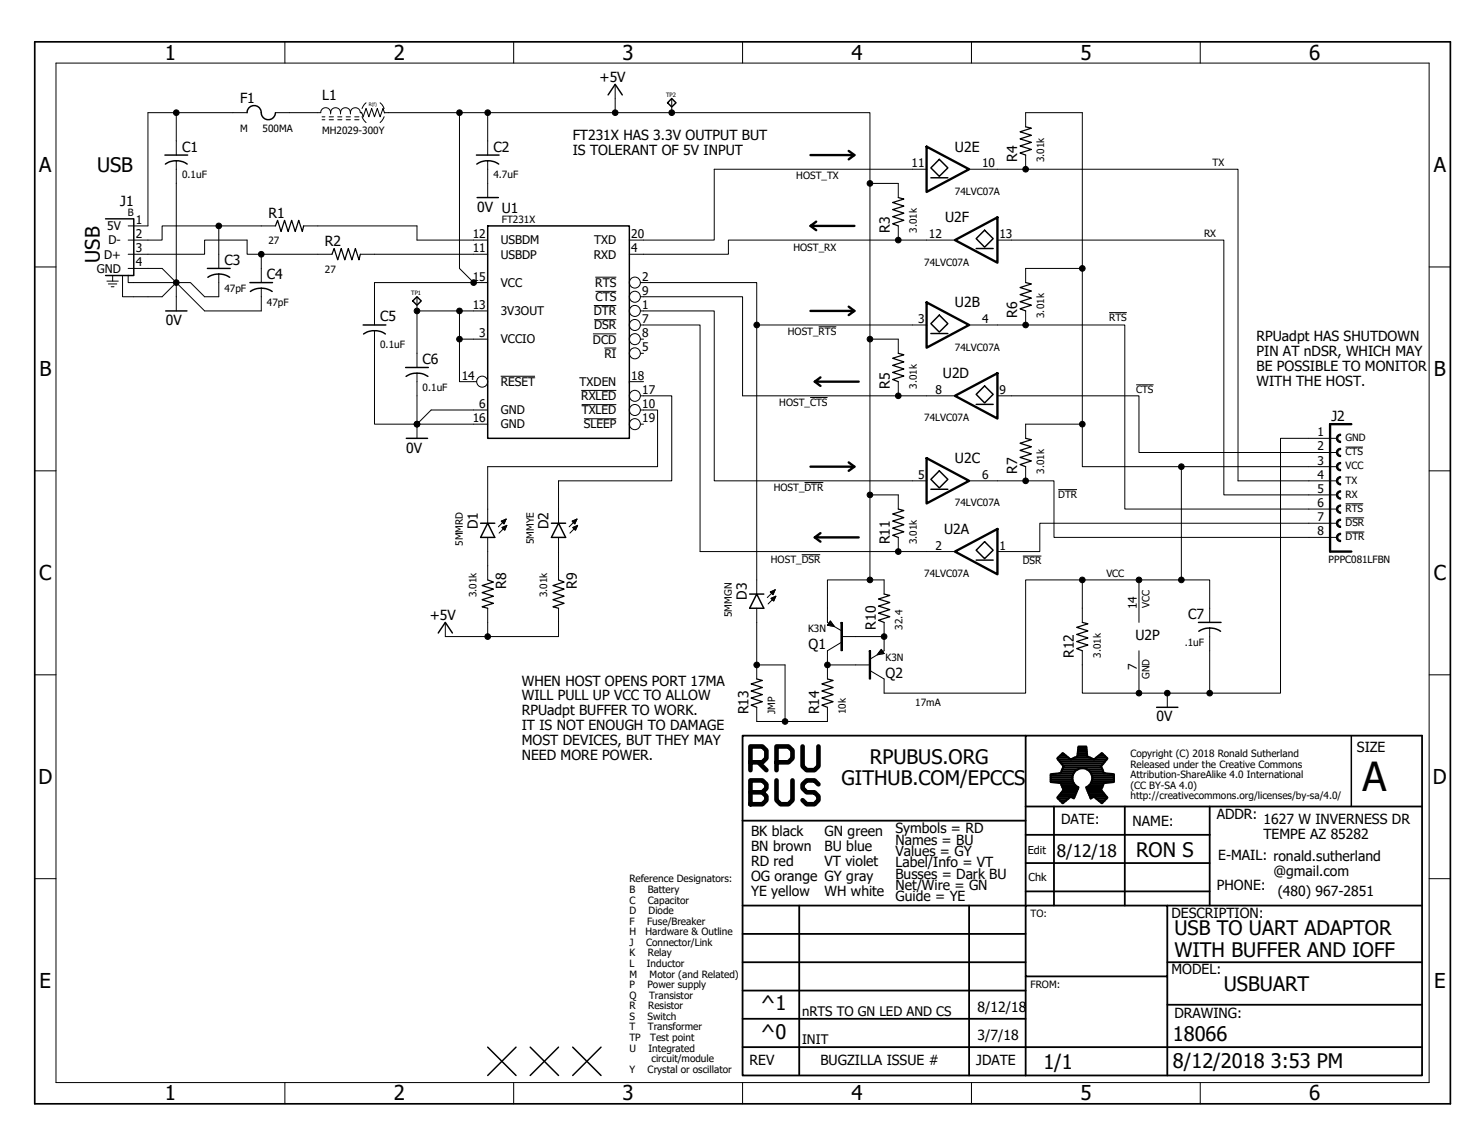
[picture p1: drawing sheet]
<svg xmlns="http://www.w3.org/2000/svg" width="279mm" height="216mm" viewBox="0 0 279 216" stroke-linecap="round" stroke-linejoin="round" font-family="sans-serif">
<path d="M6 7.6l267.4 200.7M273.4 7.6l-267.4 200.7" fill="none" stroke="#fff" stroke-width=".19"/>
<g fill="none" stroke="#000" stroke-width=".44">
<path d="M152.6 29.2h8.3l-1.1 .8M159.8 28.4l1.1 .8M174.5 27.6l8 4.3-8 4.2zM152.6 58.5h8.3l-1.1 .8M152.6 42.5l1.1 .8M153.7 41.7l-1.1 .8h8.3M159.8 57.7l1.1 .8M174.5 56.9l8 4.3-8 4.2zM179.8 45.2l8-4.3v8.5zM153.4 71.8l1.1 .8M154.5 71l-1.1 .8h8.3M179.8 74.5l8-4.2v8.5z"/>
<path d="M254.4 79.8h-4v24h4M152.6 87.8h8.3l-1.1 .8M159.8 87l1.1 .8M174.5 86.2l8 4.3-8 4.3zM153.4 101.2l1.1 .8M154.5 100.4l-1.1 .8h8.3M179.8 103.8l8-4.2v8.5z"/>
</g>
<g fill="none" stroke="#000" stroke-width=".19">
<path d="M10.5 11.9h258.6v191.9h-258.6zM53.6 7.9v4M68.9 19.3l-.7 1.1M71.6 19.3l.7 1.1M96.7 7.9v4M115.8 15.9v5.3h-29.3M126.5 18.5v2.7M139.8 7.9v4M182.9 7.9v4M226 7.9v4M33.2 30.3v28.2M33.2 21.2h-5.3v21.3h-3.8"/>
<path d="M46.5 21.2h-13.3v8M60.6 22h.6M60.6 22.5h.6M62 22h.8M62 22.5h.8M62.3 21.2a.93 .93 0 0 1 .9-.9 .93 .93 0 0 1 .9 .9M62.3 21.2a.93 .93 0 0 0-1-.9 .93 .93 0 0 0-.9 .9h-8.5M62.3 21.2v.3M63.6 22h.8M63.6 22.5h.8M64.1 21.2a.93 .93 0 0 1 .9-.9 .93 .93 0 0 1 1 .9M64.1 21.2v.3"/>
<path d="M65.2 22h.8M65.2 22.5h.8M66.8 22h.8M66.8 22.5h.8M68 21.1v.2M68.2 22l.7 1.1M72.3 22l-.7 1.1M72.4 21.1v.2M86.5 21.2h-14.1l-.3-.8-.5 1.6-.6-1.6-.5 1.6-.5-1.6-.6 1.6-.5-1.6-.5 1.6-.3-.8h-.3a.95 .95 0 0 0-1-.9 .95 .95 0 0 0-.8 1.2M86.5 21.2v29.3l2.7 2.7M91.8 21.2v8M91.8 30.3v6.9"/>
<path d="M115.8 21.2h10.7M126.5 21.2h37.3v13.3h5.3v2.7M163.8 34.5v74.7M174.5 31.9h-40v13.3h-16M182.5 31.9h50.6v58.6h18.7M193.1 23.9v-2.7h10.7v58.6M193.1 29.2v2.7M6.5 50.2h4M20.1 52.9h2.2M20.4 53.4h1.6M20.9 54h.6M21.2 51.9v1"/>
<path d="M23.1 51.9v4h7.4l2.7-2.7M24.1 51.9v1.3h9.1M24.1 47.9h14.4v-2.7h8v2.7h2.7M24.1 50.5h6.4l2.7 2.7M41.2 51.6v4.3h-2.7l-2.6-2.7h-2.7l5.3 5.3h10.7v-4.2M41.2 42.5h-10.7v2.7h-6.4M41.2 42.5h10.7M41.2 42.5v8M49.2 47.9v5.3M49.2 47.9h13.3M57.2 42.5h21.3v2.7h13.3M67.8 47.9h24"/>
<path d="M78.5 55.9v2.6M86.5 58.5v5.3M91.8 58.5h-13.3v10.7M91.8 53.2h-21.3v8M111.8 57.5h4.2M112.1 52.2h3.9M112.1 54.8h3.9M120.6 58.5h13.9v32h40M120.6 53.2h21.9v8h32M120.6 55.9h19.2v18.6h40M169.1 45.2h-32v2.7h-18.6M169.1 42.5v2.7"/>
<path d="M169.1 45.2h10.7M187.8 45.2h42.6v48h21.4M193.1 58.5v2.7M203.8 50.5h-10.7v2.7M208.8 58.8h3.4M269.1 50.2h4M70.5 62.3v17.5h8l2.7-2.6h10.6M78.5 70.3v12.2M78.5 79.8h13.3M91.8 63.8h-5.3v8h3.2M94.3 70.8h6.4M109.4 73.5h6.6"/>
<path d="M109.5 76.2h6.5M109.9 78.8h6.1M111.6 62.8h4.4M111.9 60.2h4.1M113.8 65.5h2.2M120.6 77.2h3.2v10.6h-32v10.7M120.6 74.5h5.9v16h-21.3v8M120.6 61.2h11.2v42.6h48M120.6 63.8h.6M120.6 79.8h.6M120.6 66.5h.6M121.2 71.8h-2.7v.3"/>
<path d="M142.5 61.2v50.6M152.5 74.8h3.3M154.1 61.5h3.4M163.8 63.8h5.3v2.7M169.1 71.8v2.7M182.5 61.2h29.3v34.6h40M187.8 74.5h26.6v10.7h37.4M213.9 72.4h3.3M6.5 88.6h4M94.4 98.1l.9-.4-.4 .9zM94.4 98.2h.7M94.4 98.1h.7"/>
<path d="M94.5 99.3l.9-.4-.4 .9zM94.6 99.3h.6M94.6 98.3h.4M94.7 99.5h.5M94.7 99.2h.6M94.7 98.4h.3M94.7 97.9h.5M94.8 99.6h.3M94.8 98.6h.1M94.9 99.7h.2M95 99.1h.4M95 97.8h.3"/>
<path d="M95.3 97.7l-1.5 1.5M95.3 99h.1M95.4 98.9l-1.4 1.5M107.7 98.1l.9-.4-.4 .9zM107.8 98.2h.6M107.8 98.1h.7M107.8 99.3l1-.4-.4 .9zM107.9 99.3h.7M107.9 98.3h.5M108 99.5h.5M108 99.2h.6M108 98.4h.3"/>
<path d="M108.1 97.9h.4M108.1 99.6h.4M108.2 98.6h.1M108.2 99.7h.2M108.3 99.1h.4M108.4 97.8h.2M108.6 99h.1M108.6 97.7l-1.5 1.5M108.8 98.9l-1.5 1.5M151.5 90.8h3.5M163.8 93.2h5.3v2.6M182.5 90.5h15.9v10.7h53.4"/>
<path d="M193.1 82.5v-2.7h10.7v8h18.6M193.1 87.8v2.7M199.2 92.2h3.6M251.8 82.5h-10.7v48h-13.3M251.8 98.5h-56v5.3h-8M251.8 87.8h-29.4v21.4M251.9 81.9l.5-.2v.3l-.4 .2-.1 .3 .1 .3 .4 .2v.3a.81 .81 0 0 1-.8-.5 .81 .81 0 0 1 .3-.9zM251.9 84.5l.5-.1v.2l-.4 .3-.1 .3 .1 .3 .4 .2v.3a.79 .79 0 0 1-.8-.6 .79 .79 0 0 1 .3-.9zM251.9 89.9l.5-.2v.3l-.4 .2-.1 .3 .1 .3 .4 .2v.3a.79 .79 0 0 1-.8-.5 .79 .79 0 0 1 .3-.9zM251.9 87.2l.5-.2v.3l-.4 .2-.1 .3 .1 .3 .4 .3v.2a.79 .79 0 0 1-.8-.5 .79 .79 0 0 1 .3-.9zM251.9 95.2l.5-.2v.3l-.4 .2-.1 .3 .1 .3 .4 .3v.2a.79 .79 0 0 1-.8-.5 .79 .79 0 0 1 .3-.9zM251.9 92.5l.5-.1v.2l-.4 .3-.1 .3 .1 .3 .4 .2v.3a.79 .79 0 0 1-.8-.6 .79 .79 0 0 1 .3-.9z"/>
<path d="M251.9 97.9l.5-.2v.3l-.4 .2-.1 .3 .1 .3 .4 .2v.3a.8 .8 0 0 1-.8-.5 .8 .8 0 0 1 .3-.9zM253.3 97.5h3.5M253.3 84.2h3.3M253.3 94.8h3.4M269.1 88.6h4M91.8 114.5v5.3h-8v-2.6M91.8 101.2v8M105.2 101.2v8M105.2 114.5v5.3h-13.4M142.5 114.5v13.3M145 111.4l.9-.4-.4 1zM145.1 111.4h.7"/>
<path d="M145.1 111.5h.6M145.1 112.6l1-.4-.4 1zM145.2 112.7h.7M145.2 111.7h.5M145.3 112.8h.5M145.3 112.5h.6M145.4 111.8h.2M145.4 111.3h.4M145.4 112.9h.4M145.5 111.9h.1M145.6 113.1h.1M145.6 112.4h.4"/>
<path d="M145.7 111.1h.2M145.9 112.3h.2M145.9 111l-1.4 1.5M146.1 112.2l-1.5 1.5M150.9 104.4h3.5M155.8 117.7h1.1M155.9 117.5h.9M156 117.4h.7M156.1 117.3h.5M156.1 117.2h.4M156.2 117h.2M156.3 116.9h.1"/>
<path d="M156.3 116.9l.8 1.1-1.3-.3zM156.4 117.8h.6M157 117.9h.1M158.3 117.2h.3v5.3h-.3zM158.3 117.2h.1M158.5 119.8h8M166.5 111.8v-2.6h-10.7v8l2.7 1.5M166.5 117.2v5.3l-2.7 1.6M169.1 101.2v2.6M192.6 104.7h3.5M203.8 109.2h-10.7v21.3h-26.6v-2.7l-2.7-1.6M203.8 109.2v8"/>
<path d="M203.8 109.2h10.6M214.4 109.2h13.4v8M214.4 109.2v8M227.8 118.2v12.3h-13.4M251.9 100.5l.5-.1v.2l-.4 .3-.1 .3 .1 .3 .4 .2v.3a.8 .8 0 0 1-.8-.6 .8 .8 0 0 1 .3-.9zM253.3 100.1h3.6M6.5 127h4M142.5 133.1v2.7h5.3M142.5 125.2h5.3v10.6h8v-2.7M155.8 125.2h8M158.5 120.9l-2.7 1.6v5.3M163.7 122.5h.2v5.3h-.2z"/>
<path d="M163.7 122.5h.1M165.2 123.2h.4M165.3 123.1h1M165.4 122.9h1M165.5 122.8h.8M165.6 122.7h.6M165.7 122.5h.4M165.8 122.4h.3M165.9 122.3h.1M165.9 122.2l.6 .8-1.4 .3zM203.8 122.5v8h10.6M214.4 122.5v8"/>
<path d="M219.8 130.5v2.6M269.1 127h4M6.5 165.4h4M269.1 165.4h4M53.6 203.8v4M96.7 203.8v4M139.8 203.8v4M182.9 203.8v4M226 203.8v4"/>
<circle cx="33.2" cy="21.2" r=".53"/>
<circle cx="86.5" cy="21.2" r=".53"/>
<circle cx="91.8" cy="21.2" r=".53"/>
<circle cx="115.8" cy="21.2" r=".53"/>
<circle cx="126.5" cy="21.2" r=".53"/>
<circle cx="163.8" cy="34.5" r=".53"/>
<circle cx="193.1" cy="31.9" r=".53"/>
<circle cx="33.2" cy="53.2" r=".53"/>
<circle cx="41.2" cy="42.5" r=".53"/>
<circle cx="49.2" cy="47.9" r=".53"/>
<circle cx="78.5" cy="58.5" r=".53"/>
<circle cx="86.5" cy="58.5" r=".53"/>
<circle cx="89.2" cy="53.2" r=".53"/>
<circle cx="119.5" cy="58.5" r="1.04"/>
<circle cx="119.5" cy="53.2" r="1.04"/>
<circle cx="119.5" cy="55.9" r="1.04"/>
<circle cx="169.1" cy="45.2" r=".53"/>
<circle cx="203.8" cy="50.5" r=".53"/>
<circle cx="78.5" cy="79.8" r=".53"/>
<circle cx="86.5" cy="63.8" r=".53"/>
<circle cx="90.8" cy="71.8" r="1.04"/>
<circle cx="119.5" cy="74.5" r="1.04"/>
<circle cx="119.5" cy="63.8" r="1.04"/>
<circle cx="119.5" cy="61.2" r="1.04"/>
<circle cx="119.5" cy="66.5" r="1.04"/>
<circle cx="119.5" cy="79.8" r="1.04"/>
<circle cx="119.5" cy="77.2" r="1.04"/>
<circle cx="142.5" cy="61.2" r=".53"/>
<circle cx="163.8" cy="63.8" r=".53"/>
<circle cx="169.1" cy="74.5" r=".53"/>
<circle cx="193.1" cy="61.2" r=".53"/>
<circle cx="203.8" cy="79.8" r=".53"/>
<circle cx="163.8" cy="93.2" r=".53"/>
<circle cx="193.1" cy="90.5" r=".53"/>
<circle cx="222.4" cy="87.8" r=".53"/>
<circle cx="91.8" cy="119.8" r=".53"/>
<circle cx="163.8" cy="109.2" r=".53"/>
<circle cx="166.5" cy="119.8" r=".53"/>
<circle cx="169.1" cy="103.8" r=".53"/>
<circle cx="203.8" cy="109.2" r=".53"/>
<circle cx="214.4" cy="109.2" r=".53"/>
<circle cx="222.4" cy="109.2" r=".53"/>
<circle cx="142.5" cy="125.2" r=".53"/>
<circle cx="147.8" cy="135.8" r=".53"/>
<circle cx="155.8" cy="125.2" r=".53"/>
<circle cx="214.4" cy="130.5" r=".53"/>
<circle cx="219.8" cy="130.5" r=".53"/>
<circle cx="227.8" cy="130.5" r=".53"/>
</g>
<g fill="none" stroke="#000" stroke-width=".4">
<path d="M197.8 147h4.2M197.8 146.7h4.1M197.8 146.3h4.1M197.8 145.9h4.2M199.1 142.8l1-1 1.5 1.2 1.2-.5 .3-2h1.4l.2 2 1.3 .5 1.5-1.2 1 1-1.2 1.5 .5 1.2 1.9 .2v1.5l-1.9 .2-.5 1.3 1.2 1.5-1 1-1.5-1.2-.6 .3-.9-2.1a1.87 1.87 0 0 0 .8-2.9 1.87 1.87 0 0 0-3 0 1.87 1.87 0 0 0 .8 2.9l-.9 2.1-.6-.3-1.5 1.2-1-1 1.2-1.5-.6-1.3-1.9-.2v-1.5l1.9-.2 .6-1.2zM199.2 150h2.4M199.2 142.6h2M199.2 143h9.1M199.2 150.3h1.9M199.5 145.6h2.6M199.5 149.6h3M199.5 143.4h8.5"/>
<path d="M199.6 142.3h1.1M199.6 150.7h1.1M199.7 147.4h2.5M199.8 149.2h2.8M199.8 143.7h7.9M199.9 147.8h2.5M199.9 145.2h2.5M199.9 141.9h.4M200 151.1h.2M200 148.1h2.9M200 144.8h2.9M200.1 148.9h2.7"/>
<path d="M200.1 144.1h7.3M200.2 144.5h7.2M200.2 148.5h2.7M201.6 150h.7M202.3 142.6h3M202.9 142.3h1.8M202.9 141.9h1.7M202.9 141.5h1.7M203 141.2h1.6M203 140.8h1.5M204.6 148.1h2.9M204.6 148.5h2.7"/>
<path d="M204.7 144.8h2.9M204.8 148.9h2.7M204.9 149.2h2.9M205.1 149.6h2.9M205.1 147.8h2.6M205.1 145.2h2.6M205.2 150h.7M205.4 147.4h2.4M205.4 145.6h2.7M205.5 147h4.2M205.6 145.9h4.1M205.6 146.7h4.1"/>
<path d="M205.6 146.3h4.1M206 150h2.4M206.4 142.6h1.9M206.4 150.3h1.9M206.8 142.3h1.2M206.9 150.7h1M207.3 141.9h.3M207.3 151.1h.3"/>
</g>
<g fill="none" stroke="#000" stroke-width=".28">
<path d="M114.5 17.9l1.3-2 1.4 2M126.5 18.5l.8 .8-.8 .8-.8-.8zM31.1 29.2h4.2M35.2 30.9a3.7 3.7 0 0 0-4.1 0M46.5 21.2a1.36 1.36 0 0 1 1.5-1.3 1.36 1.36 0 0 1 1.2 1.6 1.34 1.34 0 0 0 1.5 1 1.34 1.34 0 0 0 1.2-1.3M89.7 29.2h4.3M89.8 37.2h4M93.9 30.9a3.8 3.8 0 0 0-4.1 0M175.3 33.5h3.2M176.8 30l1.7 1.6-1.7 1.6-1.5-1.6zM19.9 41.2h5.3v10.7h-5.3M31.2 58.5h4"/>
<path d="M39.1 50.5h4.2M39.1 52.2a3.7 3.7 0 0 1 4.1 0M47.1 53.2h4.2M47.1 54.9a3.7 3.7 0 0 1 4.1 0M77.7 56.6l.8-.7 .8 .7-.8 .8zM91.8 42.5h26.7v40h-26.7zM176.8 59.3l1.7 1.6-1.7 1.6-1.5-1.6zM183.8 46.8h3.2M185.4 43.3l1.6 1.6-1.6 1.6-1.6-1.6zM68.4 61.2h4.2M72.6 62.9a3.7 3.7 0 0 0-4.1 0M76.4 69.2h4.2"/>
<path d="M76.5 70.8a3.9 3.9 0 0 1 4.1 0M175.3 62.8h3.2M183.8 76.1h3.2M185.4 72.6l1.6 1.6-1.6 1.6-1.6-1.6zM76.5 82.5h4M90.5 98.5h2.7M91.8 98.5l1.4 2.7h-2.7zM103.8 98.5h2.7M105.2 98.5l1.3 2.7h-2.7zM175.3 92.1h3.2M176.8 88.6l1.7 1.6-1.7 1.6-1.5-1.6zM82.5 119.1l1.3-1.9 1.4 1.9"/>
<path d="M141.1 111.8h2.7M142.5 111.8l1.3 2.7h-2.7zM183.8 105.4h3.2M185.4 102l1.6 1.6-1.6 1.6-1.6-1.6zM225.6 117.2h4.3M229.8 118.8a3.7 3.7 0 0 0-4.1 0M217.8 133.1h4M254.4 138.5v13.3M91.8 197.1l5.4 5.3M97.2 197.1l-5.4 5.3M99.8 197.1l5.4 5.3M105.2 197.1l-5.4 5.3"/>
<path d="M107.8 197.1l5.4 5.3M113.2 197.1l-5.4 5.3M193.1 202.4h.1"/>
</g>
<g fill="none" stroke="#000" stroke-width=".23">
<path d="M169.1 37.2l1.1 .3-2.1 .6 2.1 .7-2.1 .7 2.1 .6-2.1 .7 2.1 .7-2.1 .6 1 .4M193.1 23.9l1.1 .2-2.2 .7 2.2 .7-2.2 .6 2.2 .7-2.2 .7 2.2 .6-2.2 .7 1.1 .4M51.9 42.5l.4-1 .6 2.1 .7-2.1 .7 2.1 .6-2.1 .7 2.1 .6-2.1 .7 2.1 .3-1.1M62.5 47.9l.4-1.1 .7 2.1 .6-2.1 .7 2.1 .7-2.1 .7 2.1 .6-2.1 .7 2.1 .2-1M193.1 53.2l1.1 .2-2.2 .7 2.2 .7-2.2 .7 2.2 .6-2.2 .7 2.2 .6-2.2 .7 1.1 .4M169.1 66.5l1.1 .3-2.1 .6 2.1 .7-2.1 .7 2.1 .6-2.1 .7 2.1 .7-2.1 .6 1 .4M169.1 95.8l1.1 .3-2.1 .7 2.1 .6-2.1 .7 2.1 .7-2.1 .6 2.1 .7-2.1 .7 1 .4M193.1 82.5l1.1 .3-2.2 .6 2.2 .7-2.2 .7 2.2 .6-2.2 .7 2.2 .7-2.2 .6 1.1 .4M91.8 109.2l1.1 .4-2.1 .6 2.1 .7-2.1 .6 2.1 .7-2.1 .7 2.1 .7-2.1 .6 1 .3M105.2 109.2l1 .4-2.1 .6 2.1 .7-2.1 .6 2.1 .7-2.1 .7 2.1 .7-2.1 .6 1.1 .3M166.5 111.8l1 .3-2.1 .7 2.1 .6-2.1 .7 2.1 .6-2.1 .7 2.1 .7-2.1 .7 1.1 .4M203.8 117.2l1 .2-2.1 .7 2.1 .6-2.1 .7 2.1 .7-2.1 .7 2.1 .6-2.1 .7 1.1 .4"/>
<path d="M142.5 127.8l1 .3-2.1 .6 2.1 .7-2.1 .7 2.1 .6-2.1 .7 2.1 .7-2.1 .6 1.1 .4M155.8 127.8l1.1 .3-2.2 .6 2.2 .7-2.2 .7 2.2 .6-2.2 .7 2.2 .7-2.2 .6 1.1 .4"/>
</g>
<g fill="#000">
<path d="M251.9 95.2l.5-.2v.3l-.4 .2-.1 .3 .1 .3 .4 .3v.2a.79 .79 0 0 1-.8-.5 .79 .79 0 0 1 .3-.9z" fill-rule="evenodd"/>
<path d="M251.9 97.9l.5-.2v.3l-.4 .2-.1 .3 .1 .3 .4 .2v.3a.8 .8 0 0 1-.8-.5 .8 .8 0 0 1 .3-.9z" fill-rule="evenodd"/>
<path d="M251.9 89.9l.5-.2v.3l-.4 .2-.1 .3 .1 .3 .4 .2v.3a.79 .79 0 0 1-.8-.5 .79 .79 0 0 1 .3-.9z" fill-rule="evenodd"/>
<path d="M251.9 92.5l.5-.1v.2l-.4 .3-.1 .3 .1 .3 .4 .2v.3a.79 .79 0 0 1-.8-.6 .79 .79 0 0 1 .3-.9z" fill-rule="evenodd"/>
<path d="M251.9 81.9l.5-.2v.3l-.4 .2-.1 .3 .1 .3 .4 .2v.3a.81 .81 0 0 1-.8-.5 .81 .81 0 0 1 .3-.9z" fill-rule="evenodd"/>
<path d="M251.9 84.5l.5-.1v.2l-.4 .3-.1 .3 .1 .3 .4 .2v.3a.79 .79 0 0 1-.8-.6 .79 .79 0 0 1 .3-.9z" fill-rule="evenodd"/>
<path d="M251.9 87.2l.5-.2v.3l-.4 .2-.1 .3 .1 .3 .4 .3v.2a.79 .79 0 0 1-.8-.5 .79 .79 0 0 1 .3-.9z" fill-rule="evenodd"/>
<path d="M251.9 100.5l.5-.1v.2l-.4 .3-.1 .3 .1 .3 .4 .2v.3a.8 .8 0 0 1-.8-.6 .8 .8 0 0 1 .3-.9z" fill-rule="evenodd"/>
<circle cx="33.2" cy="21.2" r=".53"/>
<circle cx="86.5" cy="21.2" r=".53"/>
<circle cx="91.8" cy="21.2" r=".53"/>
<circle cx="115.8" cy="21.2" r=".53"/>
<circle cx="126.5" cy="21.2" r=".53"/>
<circle cx="163.8" cy="34.5" r=".53"/>
<circle cx="193.1" cy="31.9" r=".53"/>
<circle cx="33.2" cy="53.2" r=".53"/>
<circle cx="41.2" cy="42.5" r=".53"/>
<circle cx="49.2" cy="47.9" r=".53"/>
<circle cx="78.5" cy="58.5" r=".53"/>
<circle cx="86.5" cy="58.5" r=".53"/>
<circle cx="89.2" cy="53.2" r=".53"/>
<circle cx="169.1" cy="45.2" r=".53"/>
<circle cx="203.8" cy="50.5" r=".53"/>
<circle cx="78.5" cy="79.8" r=".53"/>
<circle cx="86.5" cy="63.8" r=".53"/>
<circle cx="142.5" cy="61.2" r=".53"/>
<circle cx="163.8" cy="63.8" r=".53"/>
<circle cx="169.1" cy="74.5" r=".53"/>
<circle cx="193.1" cy="61.2" r=".53"/>
<circle cx="203.8" cy="79.8" r=".53"/>
<circle cx="163.8" cy="93.2" r=".53"/>
<circle cx="193.1" cy="90.5" r=".53"/>
<circle cx="222.4" cy="87.8" r=".53"/>
<circle cx="91.8" cy="119.8" r=".53"/>
<circle cx="163.8" cy="109.2" r=".53"/>
<circle cx="166.5" cy="119.8" r=".53"/>
<circle cx="169.1" cy="103.8" r=".53"/>
<circle cx="203.8" cy="109.2" r=".53"/>
<circle cx="214.4" cy="109.2" r=".53"/>
<circle cx="222.4" cy="109.2" r=".53"/>
<circle cx="142.5" cy="125.2" r=".53"/>
<circle cx="147.8" cy="135.8" r=".53"/>
<circle cx="155.8" cy="125.2" r=".53"/>
<circle cx="214.4" cy="130.5" r=".53"/>
<circle cx="219.8" cy="130.5" r=".53"/>
<circle cx="227.8" cy="130.5" r=".53"/>
</g>
<path d="M158.5 117.2v5.3M163.8 122.5v5.3" fill="none" stroke="#000" stroke-width=".25"/>
<path d="M6.5 7.9h266.6v199.9h-266.6z" fill="none" stroke="#000" stroke-width=".32"/>
<g fill="none" stroke="#000" stroke-width=".34">
<path d="M193.1 138.5h-53.3v16M139.8 154.5v47.9h127.9v-5.3M139.8 154.5h53.3M193.1 151.8v18.7h-53.3M193.1 151.8h74.6M193.1 151.8v-13.3h74.6v58.6M193.1 157.1h34.7M198.4 151.8v18.7M211.8 151.8v18.7M227.8 157.1v13.4M227.8 151.8v5.3M139.8 175.8h53.3"/>
<path d="M150.5 170.5v31.8M182.5 170.5v31.9M193.1 162.5h34.7M193.1 167.8h34.7M219.8 170.5h47.9M139.8 191.8h53.3M139.8 186.5h53.3M139.8 181.1h53.3M193.1 183.8v13.3h-53.3M219.6 183.8h-26.5v-13.3h26.7v31.9M219.8 181.1h47.9M219.8 189.1h47.9"/>
<path d="M267.7 197.1h-74.6v5.3"/>
</g>
<path d="M141.3 143.5h2.2l.8-.8v-1.5l-.8-.7h-2.2v4.5M141.3 146.9h2.2l.8 .7v.8l-.8 .7 .8 .8v.7l-.8 .8h-2.2zM141.3 149.1h2.2M142.8 143.5l1.5 1.5M146.2 143.5h2.2l.8-.8v-1.5l-.8-.7h-2.2v4.5M146.2 146.9v3.7l.8 .8h1.4l.8-.8v-3.7M151.1 140.5v3.7l.8 .8h1.5l.7-.8v-3.7M154.1 147.6l-.7-.7h-1.5l-.8 .7v.8l.8 .7h1.5l.7 .8v.7l-.7 .8h-1.5l-.8-.8" fill="none" stroke="#000" stroke-width=".87"/>
<text font-size="7.5" x="256.5" y="148.9">A</text>
<g font-size="3.9">
<text x="31.1" y="11.2">1</text>
<text x="74.1" y="11.2">2</text>
<text x="117.2" y="11.2">3</text>
<text x="160.3" y="11.2">4</text>
<text x="203.4" y="11.2">5</text>
<text x="246.5" y="11.2">6</text>
<text x="7.4" y="32.4">A</text>
<text x="269.9" y="32.4">A</text>
<text x="7.4" y="70.8">B</text>
<text x="270" y="70.8">B</text>
<text x="7.4" y="109.2">C</text>
<text x="269.9" y="109.2">C</text>
<text x="7.2" y="147.6">D</text>
<text x="269.8" y="147.6">D</text>
<text x="7.5" y="185.9">E</text>
<text x="270" y="185.9">E</text>
<text x="31.1" y="207.1">1</text>
<text x="74.1" y="207.1">2</text>
<text x="117.2" y="207.1">3</text>
<text x="160.3" y="207.1">4</text>
<text x="203.4" y="207.1">5</text>
<text x="246.5" y="207.1">6</text>
</g>
<g font-size="3.8">
<text x="18.3" y="32.4">USB</text>
<text x="18.8" y="49.4" transform="rotate(-90 18.8 49.4)">USB</text>
<text x="163.8" y="143.8">RPUBUS.ORG</text>
<text x="158.5" y="147.8">GITHUB.COM/EPCCS</text>
<text x="213.9" y="161.4">RON S</text>
<text x="221.1" y="176">USB TO UART ADAPTOR</text>
<text x="221.1" y="180">WITH BUFFER AND IOFF</text>
<text x="143.3" y="190.2">^1</text>
<text x="230.4" y="186.5">USBUART</text>
<text x="143.3" y="195.5">^0</text>
<text x="220.8" y="195.9">18066</text>
<text x="196.4" y="201.3">1/1</text>
<text x="220.8" y="201">8/12/2018 3:53 PM</text>
</g>
<text font-size="3.2" x="199" y="161.4">8/12/18</text>
<g font-size="2.6">
<text x="112.9" y="15.3">+5V</text>
<text x="45.2" y="19.5">F1</text>
<text x="60.6" y="18.8">L1</text>
<text x="34.3" y="28.5">C1</text>
<text x="92.9" y="28.5">C2</text>
<text x="107.8" y="26.4">FT231X HAS 3.3V OUTPUT BUT</text>
<text x="107.8" y="29.2">IS TOLERANT OF 5V INPUT</text>
<text x="179.8" y="28.5">U2E</text>
<text x="191.5" y="30.5" transform="rotate(-90 191.5 30.5)">R4</text>
<text x="22.6" y="38.8">J1</text>
<text x="50.5" y="41">R1</text>
<text x="89.8" y="39.9">0V U1</text>
<text x="177.9" y="41.9">U2F</text>
<text x="61.2" y="46.3">R2</text>
<text x="167.6" y="43.9" transform="rotate(-90 167.6 43.9)">R3</text>
<text x="42.2" y="49.8">C3</text>
<text x="50.2" y="52.5">C4</text>
<text x="179.8" y="57.8">U2B</text>
<text x="191.5" y="59.9" transform="rotate(-90 191.5 59.9)">R6</text>
<text x="31.2" y="61.2">0V</text>
<text x="71.6" y="60.5">C5</text>
<text x="236.6" y="64.3">RPUadpt HAS SHUTDOWN</text>
<text x="79.6" y="68.5">C6</text>
<text x="177.5" y="71.2">U2D</text>
<text x="236.6" y="67.1">PIN AT nDSR, WHICH MAY</text>
<text x="236.6" y="69.8">BE POSSIBLE TO MONITOR</text>
<text x="167.6" y="73.2" transform="rotate(-90 167.6 73.2)">R5</text>
<text x="236.6" y="72.6">WITH THE HOST.</text>
<text x="250.7" y="79.3">J2</text>
<text x="76.5" y="85.2">0V</text>
<text x="179.8" y="87.2">U2C</text>
<text x="191.5" y="89.2" transform="rotate(-90 191.5 89.2)">R7</text>
<text x="90" y="99.6" transform="rotate(-90 90 99.6)">D1</text>
<text x="103.3" y="99.6" transform="rotate(-90 103.3 99.6)">D2</text>
<text x="177.7" y="100.5">U2A</text>
<text x="167.6" y="102.5" transform="rotate(-90 167.6 102.5)">R11</text>
<text x="95.3" y="110.9" transform="rotate(-90 95.3 110.9)">R8</text>
<text x="108.6" y="110.9" transform="rotate(-90 108.6 110.9)">R9</text>
<text x="140.6" y="112.9" transform="rotate(-90 140.6 112.9)">D3</text>
<text x="80.9" y="116.6">+5V</text>
<text x="164.9" y="118.5" transform="rotate(-90 164.9 118.5)">R10</text>
<text x="223.7" y="116.5">C7</text>
<text x="152.2" y="122.2">Q1</text>
<text x="202.2" y="123.8" transform="rotate(-90 202.2 123.8)">R12</text>
<text x="213.8" y="120.5">U2P</text>
<text x="98.2" y="129">WHEN HOST OPENS PORT 17MA</text>
<text x="98.2" y="131.8">WILL PULL UP VCC TO ALLOW</text>
<text x="166.7" y="127.6">Q2</text>
<text x="98.2" y="134.6">RPUadpt BUFFER TO WORK.</text>
<text x="98.2" y="137.4">IT IS NOT ENOUGH TO DAMAGE</text>
<text x="140.9" y="134.5" transform="rotate(-90 140.9 134.5)">R13</text>
<text x="154.2" y="134.5" transform="rotate(-90 154.2 134.5)">R14</text>
<text x="217.8" y="135.8">0V</text>
<text x="98.2" y="140.2">MOST DEVICES, BUT THEY MAY</text>
<text x="98.2" y="143">NEED MORE POWER.</text>
<text x="255.5" y="141.5">SIZE</text>
<text x="199.8" y="155.1">DATE:</text>
<text x="213.2" y="155.4">NAME:</text>
<text x="229.1" y="154.2">ADDR:</text>
<text x="237.9" y="155.1">1627 W INVERNESS DR</text>
<text x="141.4" y="157.4">BK black</text>
<text x="141.4" y="160.2">BN brown</text>
<text x="155.3" y="157.4">GN green</text>
<text x="155.3" y="160.2">BU blue</text>
<text x="168.6" y="161.1">Values = GY</text>
<text x="168.6" y="159">Names = BU</text>
<text x="168.6" y="156.9">Symbols = RD</text>
<text x="229.4" y="161.8">E-MAIL: ronald.sutherland</text>
<text x="237.9" y="157.9">TEMPE AZ 85282</text>
<text x="141.4" y="163">RD red</text>
<text x="141.4" y="165.8">OG orange GY gray</text>
<text x="155.3" y="163">VT violet</text>
<text x="168.6" y="163.3">Label/Info = VT</text>
<text x="168.6" y="165.4">Busses = Dark BU</text>
<text x="168.6" y="167.5">Net/Wire = GN</text>
<text x="229.1" y="167.5">PHONE:</text>
<text x="239.8" y="164.9">@gmail.com</text>
<text x="141.4" y="168.6">YE yellow</text>
<text x="155.3" y="168.6">WH white</text>
<text x="168.6" y="169.7">Guide = YE</text>
<text x="220.6" y="172.7">DESCRIPTION:</text>
<text x="240.6" y="168.6">(480) 967-2851</text>
<text x="220.6" y="183.4">MODEL:</text>
<text x="184" y="190.5">8/12/18</text>
<text x="221.1" y="191.6">DRAWING:</text>
<text x="184" y="195.8">3/7/18</text>
<text x="141.1" y="200.4">REV</text>
<text x="154.5" y="200.4">BUGZILLA ISSUE #</text>
<text x="183.8" y="200.4">JDATE</text>
</g>
<g font-size="2.5">
<text x="151" y="191.2">nRTS TO GN LED AND CS</text>
<text x="151" y="196.6">INIT</text>
</g>
<g font-size="2.2">
<text x="171.6" y="31.5">11</text>
<text x="184.9" y="31.5">10</text>
<text x="20.2" y="43.3">5V</text>
<text x="20.4" y="46">D-</text>
<text x="25.6" y="47.5">3</text>
<text x="25.6" y="44.8">2</text>
<text x="25.6" y="42.1">1</text>
<text x="89" y="44.8">12</text>
<text x="89" y="47.5">11</text>
<text x="94.3" y="46">USBDM</text>
<text x="111.9" y="46">TXD</text>
<text x="118.9" y="47.5">4</text>
<text x="118.9" y="44.8">20</text>
<text x="174.9" y="44.8">12</text>
<text x="188.2" y="44.8">13</text>
<text x="18.2" y="51.3">GND</text>
<text x="19.6" y="48.7">D+</text>
<text x="25.6" y="50.1">4</text>
<text x="89" y="52.8">15</text>
<text x="94.3" y="48.7">USBDP</text>
<text x="94.3" y="54">VCC</text>
<text x="111.8" y="48.7">RXD</text>
<text x="112.1" y="54">RTS</text>
<text x="120.9" y="52.8">2</text>
<text x="89" y="58.1">13</text>
<text x="94.3" y="59.3">3V3OUT</text>
<text x="111.8" y="59.3">DTR</text>
<text x="112.1" y="56.7">CTS</text>
<text x="120.9" y="58.1">1</text>
<text x="120.9" y="55.5">9</text>
<text x="90.2" y="63.5">3</text>
<text x="94.3" y="64.6">VCCIO</text>
<text x="111.6" y="64.7">DCD</text>
<text x="111.9" y="62">DSR</text>
<text x="120.9" y="60.8">7</text>
<text x="120.9" y="63.5">8</text>
<text x="172.8" y="60.8">3</text>
<text x="184.9" y="60.8">4</text>
<text x="86.9" y="71.5">14</text>
<text x="113.8" y="67.3">RI</text>
<text x="118.9" y="71.5">18</text>
<text x="120.9" y="66.1">5</text>
<text x="90.2" y="76.8">6</text>
<text x="94.3" y="72.6">RESET</text>
<text x="94.3" y="78">GND</text>
<text x="109.1" y="72.6">TXDEN</text>
<text x="109.4" y="75.3">RXLED</text>
<text x="109.5" y="78">TXLED</text>
<text x="120.9" y="74.1">17</text>
<text x="120.9" y="76.8">10</text>
<text x="176.1" y="74.1">8</text>
<text x="188.2" y="74.1">9</text>
<text x="89" y="79.5">16</text>
<text x="94.3" y="80.6">GND</text>
<text x="109.9" y="80.6">SLEEP</text>
<text x="120.9" y="79.5">19</text>
<text x="248.1" y="82.1">1</text>
<text x="248.1" y="84.8">2</text>
<text x="248.1" y="87.5">3</text>
<text x="172.8" y="90.1">5</text>
<text x="184.9" y="90.1">6</text>
<text x="248.1" y="90.1">4</text>
<text x="248.1" y="92.8">5</text>
<text x="248.1" y="95.5">6</text>
<text x="248.1" y="98.1">7</text>
<text x="248.1" y="100.8">8</text>
<text x="176.1" y="103.5">2</text>
<text x="188.2" y="103.5">1</text>
<text x="214.1" y="114.7" transform="rotate(-90 214.1 114.7)">14</text>
<text x="214.1" y="126.2" transform="rotate(-90 214.1 126.2)">7</text>
</g>
<g font-size="2.1">
<text x="193.5" y="160.7">Edit</text>
<text x="193.7" y="165.8">Chk</text>
</g>
<g font-size="1.9">
<text x="45.2" y="24.8">M</text>
<text x="49.4" y="24.9">500MA</text>
<text x="60.6" y="25.2">MH2029-300Y</text>
<text x="34.3" y="33.6">0.1uF</text>
<text x="92.9" y="33.6">4.7uF</text>
<text x="149.9" y="33.7">HOST_TX</text>
<text x="196.6" y="30.5" transform="rotate(-90 196.6 30.5)">3.01k</text>
<text x="228.3" y="31.3">TX</text>
<text x="24.1" y="40.7">B</text>
<text x="94.5" y="42">FT231X</text>
<text x="179.8" y="36.7">74LVC07A</text>
<text x="50.5" y="46">27</text>
<text x="149.4" y="47.3">HOST_RX</text>
<text x="172.6" y="43.9" transform="rotate(-90 172.6 43.9)">3.01k</text>
<text x="226.7" y="44.7">RX</text>
<text x="61.2" y="51.3">27</text>
<text x="174" y="50">74LVC07A</text>
<text x="42.2" y="54.9">47pF</text>
<text x="50.2" y="57.6">47pF</text>
<text x="196.6" y="59.9" transform="rotate(-90 196.6 59.9)">3.01k</text>
<text x="71.6" y="65.6">0.1uF</text>
<text x="148.3" y="63.1">HOST_RTS</text>
<text x="179.8" y="66">74LVC07A</text>
<text x="208.8" y="60.4">RTS</text>
<text x="79.6" y="73.6">0.1uF</text>
<text x="146.7" y="76.4">HOST_CTS</text>
<text x="172.6" y="73.2" transform="rotate(-90 172.6 73.2)">3.01k</text>
<text x="213.9" y="74">CTS</text>
<text x="174" y="79.3">74LVC07A</text>
<text x="253.3" y="83">GND</text>
<text x="196.6" y="89.2" transform="rotate(-90 196.6 89.2)">3.01k</text>
<text x="253.3" y="85.7">CTS</text>
<text x="253.3" y="88.4">VCC</text>
<text x="145.7" y="92.4">HOST_DTR</text>
<text x="179.8" y="95.3">74LVC07A</text>
<text x="199.2" y="93.7">DTR</text>
<text x="253.3" y="91">TX</text>
<text x="253.3" y="93.7">RX</text>
<text x="253.3" y="99">DSR</text>
<text x="253.3" y="96.4">RTS</text>
<text x="253.3" y="101.7">DTR</text>
<text x="87.2" y="102.8" transform="rotate(-90 87.2 102.8)">5MMRD</text>
<text x="100.5" y="102.5" transform="rotate(-90 100.5 102.5)">5MMYE</text>
<text x="145.1" y="106">HOST_DSR</text>
<text x="172.6" y="102.5" transform="rotate(-90 172.6 102.5)">3.01k</text>
<text x="192.6" y="106.2">DSR</text>
<text x="250.1" y="106">PPPC081LFBN</text>
<text x="89.7" y="112.4" transform="rotate(-90 89.7 112.4)">3.01k</text>
<text x="103" y="112.4" transform="rotate(-90 103 112.4)">3.01k</text>
<text x="174" y="108.6">74LVC07A</text>
<text x="208.3" y="108.6">VCC</text>
<text x="137.8" y="116.1" transform="rotate(-90 137.8 116.1)">5MMGN</text>
<text x="152.1" y="119">K3N</text>
<text x="169.9" y="118.5" transform="rotate(-90 169.9 118.5)">32.4</text>
<text x="216.4" y="114.5" transform="rotate(-90 216.4 114.5)">VCC</text>
<text x="166.7" y="124.4">K3N</text>
<text x="207.2" y="123.8" transform="rotate(-90 207.2 123.8)">3.01k</text>
<text x="223.1" y="121.6">.1uF</text>
<text x="216.4" y="127.8" transform="rotate(-90 216.4 127.8)">GND</text>
<text x="145.9" y="134.5" transform="rotate(-90 145.9 134.5)">JMP</text>
<text x="159.3" y="134.5" transform="rotate(-90 159.3 134.5)">10k</text>
<text x="172.3" y="132.9">17mA</text>
<text x="212.8" y="142.5">Copyright (C) 2018 Ronald Sutherland</text>
<text x="212.8" y="144.5">Released under the Creative Commons</text>
<text x="212.8" y="146.5">Attribution-ShareAlike 4.0 International</text>
<text x="212.8" y="148.5">(CC BY-SA 4.0)</text>
<text x="212.8" y="150.5">http://creativecommons.org/licenses/by-sa/4.0/</text>
<text x="118.5" y="166.1">Reference Designators:</text>
<text x="118.5" y="168.1">B</text>
<text x="118.5" y="170.1">C</text>
<text x="118.5" y="172.1">D</text>
<text x="122" y="168.1">Battery</text>
<text x="122" y="170.1">Capacitor</text>
<text x="122.1" y="172.1">Diode</text>
<text x="194" y="172.6">TO:</text>
<text x="118.5" y="174.1">F</text>
<text x="118.5" y="176">H</text>
<text x="118.5" y="178">J</text>
<text x="121.5" y="176">Hardware &amp; Outline</text>
<text x="121.7" y="178">Connector/Link</text>
<text x="121.8" y="174.1">Fuse/Breaker</text>
<text x="118.5" y="180">K</text>
<text x="118.5" y="182">L</text>
<text x="118.5" y="184">M</text>
<text x="118.5" y="186">P</text>
<text x="121.8" y="182">Inductor</text>
<text x="121.9" y="186">Power supply</text>
<text x="122" y="180">Relay</text>
<text x="122.3" y="184">Motor (and Related)</text>
<text x="194" y="185.9">FROM:</text>
<text x="118.5" y="188">Q</text>
<text x="118.5" y="190">R</text>
<text x="118.5" y="192">S</text>
<text x="121.9" y="192">Switch</text>
<text x="122" y="190">Resistor</text>
<text x="122.2" y="188">Transistor</text>
<text x="118.5" y="194">T</text>
<text x="118.5" y="195.9">TP</text>
<text x="118.5" y="197.9">U</text>
<text x="122" y="194">Transformer</text>
<text x="122.1" y="197.9">Integrated</text>
<text x="122.4" y="195.9">Test point</text>
<text x="118.5" y="201.9">Y</text>
<text x="121.9" y="201.9">Crystal or oscillator</text>
<text x="122.6" y="199.9">circuit/module</text>
</g>
<g font-size="1.1">
<text x="125.4" y="18.3">TP2</text>
<text x="77.4" y="55.6">TP1</text>
</g>
<text font-size=".9" x="69.4" y="19.9">R(f)</text>
</svg>
